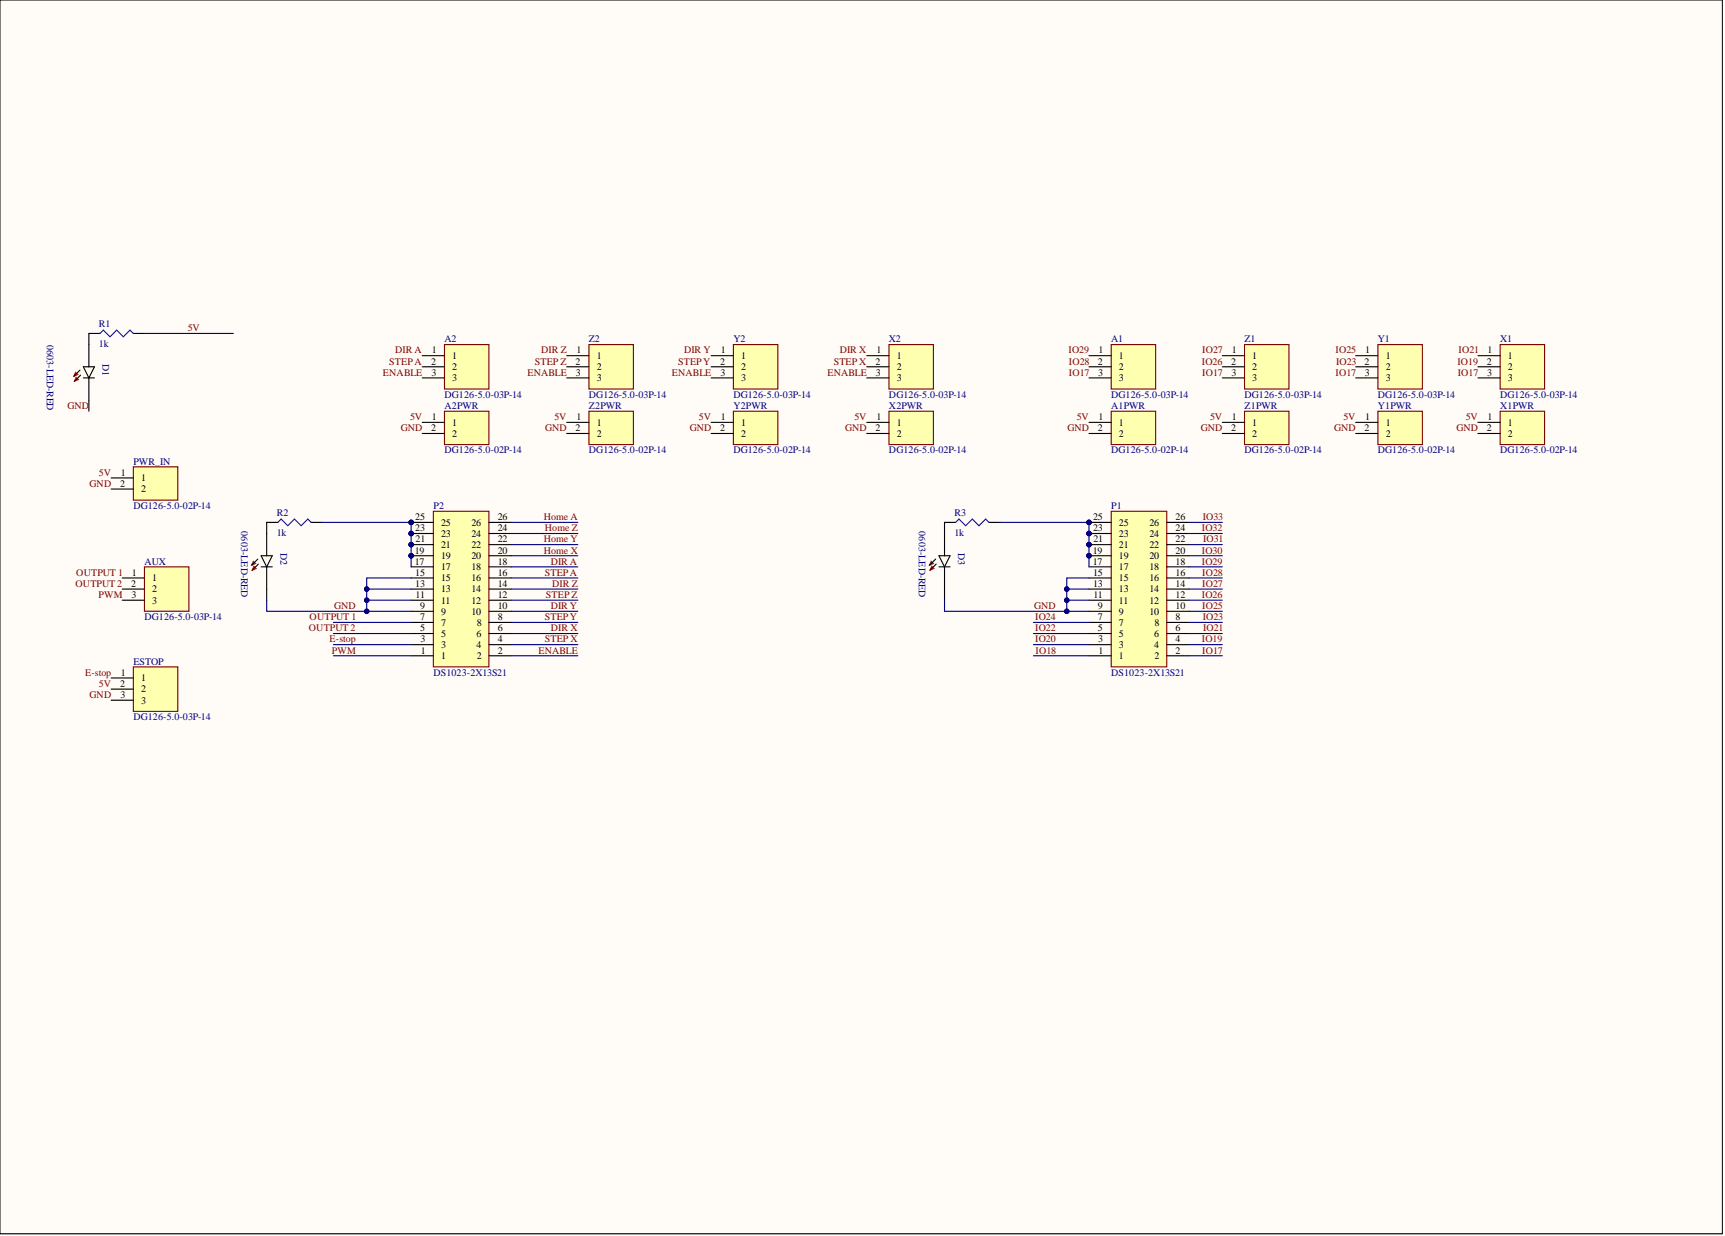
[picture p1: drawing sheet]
<svg xmlns="http://www.w3.org/2000/svg" width="393mm" height="282mm" viewBox="0 0 393 282" stroke-linecap="round" stroke-linejoin="round" font-family="sans-serif">
<path d="M0 0h392.7v281.3h-392.7z" fill-rule="evenodd" fill="#fffcf8"/>
<path d="M0 0h392.7v281.3h-392.7z" fill="none" stroke="#000" stroke-width=".23"/>
<path d="M0 0h392.7v281.3h-392.7z" fill-rule="evenodd" fill="#fffcf8"/>
<path d="M0 0h392.7v281.3h-392.7z" fill="none" stroke="#000" stroke-width=".23"/>
<circle cx="93.8" cy="126.7" r=".51" fill="#000080"/>
<circle cx="93.8" cy="126.7" r=".51" fill="none" stroke="#000080" stroke-width=".23"/>
<circle cx="93.8" cy="124.2" r=".51" fill="#000080"/>
<circle cx="93.8" cy="124.2" r=".51" fill="none" stroke="#000080" stroke-width=".23"/>
<circle cx="93.8" cy="121.7" r=".51" fill="#000080"/>
<circle cx="93.8" cy="121.7" r=".51" fill="none" stroke="#000080" stroke-width=".23"/>
<circle cx="93.8" cy="119.1" r=".51" fill="#000080"/>
<circle cx="93.8" cy="119.1" r=".51" fill="none" stroke="#000080" stroke-width=".23"/>
<path d="M98.8 116.6h12.7v35.5h-12.7z" fill-rule="evenodd" fill="#ffffb0"/>
<path d="M98.8 116.6h12.7v35.5h-12.7z" fill="none" stroke="#800000" stroke-width=".25"/>
<g fill="none" stroke="#000" stroke-width=".25">
<path d="M93.8 139.4h5M93.8 136.9h5M93.8 134.3h5M93.8 131.8h5M93.8 129.3h5M93.8 126.7h5M111.5 139.4h5.1M111.5 136.9h5.1M111.5 134.3h5.1M111.5 131.8h5.1M111.5 129.3h5.1M93.8 149.5h5"/>
<path d="M93.8 147h5M93.8 144.5h5M93.8 141.9h5M111.5 149.5h5.1M111.5 147h5.1M111.5 144.5h5.1M111.5 141.9h5.1"/>
</g>
<circle cx="93.8" cy="126.7" r=".51" fill="#000080"/>
<circle cx="93.8" cy="126.7" r=".51" fill="none" stroke="#000080" stroke-width=".23"/>
<path d="M93.8 124.2h5M111.5 126.7h5.1" fill="none" stroke="#000" stroke-width=".25"/>
<circle cx="93.8" cy="124.2" r=".51" fill="#000080"/>
<circle cx="93.8" cy="124.2" r=".51" fill="none" stroke="#000080" stroke-width=".23"/>
<path d="M93.8 121.7h5M111.5 124.2h5.1" fill="none" stroke="#000" stroke-width=".25"/>
<circle cx="93.8" cy="121.7" r=".51" fill="#000080"/>
<circle cx="93.8" cy="121.7" r=".51" fill="none" stroke="#000080" stroke-width=".23"/>
<path d="M93.8 119.1h5M111.5 121.7h5.1" fill="none" stroke="#000" stroke-width=".25"/>
<circle cx="93.8" cy="119.1" r=".51" fill="#000080"/>
<circle cx="93.8" cy="119.1" r=".51" fill="none" stroke="#000080" stroke-width=".23"/>
<path d="M111.5 119.1h5.1" fill="none" stroke="#000" stroke-width=".25"/>
<path d="M101.4 78.6h10.1v10.1h-10.1z" fill-rule="evenodd" fill="#ffffb0"/>
<path d="M101.4 78.6h10.1v10.1h-10.1z" fill="none" stroke="#800000" stroke-width=".25"/>
<path d="M96.3 81.1h5.1M96.3 83.6h5.1M96.3 86.2h5.1" fill="none" stroke="#000" stroke-width=".25"/>
<path d="M134.3 78.6h10.1v10.1h-10.1z" fill-rule="evenodd" fill="#ffffb0"/>
<path d="M134.3 78.6h10.1v10.1h-10.1z" fill="none" stroke="#800000" stroke-width=".25"/>
<path d="M129.2 81.1h5.1M129.2 83.6h5.1M129.2 86.2h5.1" fill="none" stroke="#000" stroke-width=".25"/>
<path d="M167.2 78.6h10.2v10.1h-10.2z" fill-rule="evenodd" fill="#ffffb0"/>
<path d="M167.2 78.6h10.2v10.1h-10.2z" fill="none" stroke="#800000" stroke-width=".25"/>
<path d="M162.2 81.1h5M162.2 83.6h5M162.2 86.2h5" fill="none" stroke="#000" stroke-width=".25"/>
<path d="M202.7 78.6h10.1v10.1h-10.1z" fill-rule="evenodd" fill="#ffffb0"/>
<path d="M202.7 78.6h10.1v10.1h-10.1z" fill="none" stroke="#800000" stroke-width=".25"/>
<path d="M197.6 81.1h5.1M197.6 83.6h5.1M197.6 86.2h5.1" fill="none" stroke="#000" stroke-width=".25"/>
<path d="M101.4 93.8h10.1v7.6h-10.1z" fill-rule="evenodd" fill="#ffffb0"/>
<path d="M101.4 93.8h10.1v7.6h-10.1z" fill="none" stroke="#800000" stroke-width=".25"/>
<path d="M96.3 96.3h5.1M96.3 98.9h5.1" fill="none" stroke="#000" stroke-width=".25"/>
<path d="M134.3 93.8h10.1v7.6h-10.1z" fill-rule="evenodd" fill="#ffffb0"/>
<path d="M134.3 93.8h10.1v7.6h-10.1z" fill="none" stroke="#800000" stroke-width=".25"/>
<path d="M129.2 96.3h5.1M129.2 98.9h5.1" fill="none" stroke="#000" stroke-width=".25"/>
<path d="M167.2 93.8h10.2v7.6h-10.2z" fill-rule="evenodd" fill="#ffffb0"/>
<path d="M167.2 93.8h10.2v7.6h-10.2z" fill="none" stroke="#800000" stroke-width=".25"/>
<path d="M162.2 96.3h5M162.2 98.9h5" fill="none" stroke="#000" stroke-width=".25"/>
<path d="M202.7 93.8h10.1v7.6h-10.1z" fill-rule="evenodd" fill="#ffffb0"/>
<path d="M202.7 93.8h10.1v7.6h-10.1z" fill="none" stroke="#800000" stroke-width=".25"/>
<path d="M197.6 96.3h5.1M197.6 98.9h5.1" fill="none" stroke="#000" stroke-width=".25"/>
<circle cx="248.3" cy="126.7" r=".51" fill="#000080"/>
<circle cx="248.3" cy="126.7" r=".51" fill="none" stroke="#000080" stroke-width=".23"/>
<circle cx="248.3" cy="124.2" r=".51" fill="#000080"/>
<circle cx="248.3" cy="124.2" r=".51" fill="none" stroke="#000080" stroke-width=".23"/>
<circle cx="248.3" cy="121.7" r=".51" fill="#000080"/>
<circle cx="248.3" cy="121.7" r=".51" fill="none" stroke="#000080" stroke-width=".23"/>
<circle cx="248.3" cy="119.1" r=".51" fill="#000080"/>
<circle cx="248.3" cy="119.1" r=".51" fill="none" stroke="#000080" stroke-width=".23"/>
<path d="M253.4 116.6h12.7v35.5h-12.7z" fill-rule="evenodd" fill="#ffffb0"/>
<path d="M253.4 116.6h12.7v35.5h-12.7z" fill="none" stroke="#800000" stroke-width=".25"/>
<g fill="none" stroke="#000" stroke-width=".25">
<path d="M248.3 139.4h5.1M248.3 136.9h5.1M248.3 134.3h5.1M248.3 131.8h5.1M248.3 129.3h5.1M248.3 126.7h5.1M266.1 139.4h5M266.1 136.9h5M266.1 134.3h5M266.1 131.8h5M266.1 129.3h5M248.3 149.5h5.1"/>
<path d="M248.3 147h5.1M248.3 144.5h5.1M248.3 141.9h5.1M266.1 149.5h5M266.1 147h5M266.1 144.5h5M266.1 141.9h5"/>
</g>
<circle cx="248.3" cy="126.7" r=".51" fill="#000080"/>
<circle cx="248.3" cy="126.7" r=".51" fill="none" stroke="#000080" stroke-width=".23"/>
<path d="M248.3 124.2h5.1M266.1 126.7h5" fill="none" stroke="#000" stroke-width=".25"/>
<circle cx="248.3" cy="124.2" r=".51" fill="#000080"/>
<circle cx="248.3" cy="124.2" r=".51" fill="none" stroke="#000080" stroke-width=".23"/>
<path d="M248.3 121.7h5.1M266.1 124.2h5" fill="none" stroke="#000" stroke-width=".25"/>
<circle cx="248.3" cy="121.7" r=".51" fill="#000080"/>
<circle cx="248.3" cy="121.7" r=".51" fill="none" stroke="#000080" stroke-width=".23"/>
<path d="M248.3 119.1h5.1M266.1 121.7h5" fill="none" stroke="#000" stroke-width=".25"/>
<circle cx="248.3" cy="119.1" r=".51" fill="#000080"/>
<circle cx="248.3" cy="119.1" r=".51" fill="none" stroke="#000080" stroke-width=".23"/>
<path d="M266.1 119.1h5" fill="none" stroke="#000" stroke-width=".25"/>
<path d="M253.4 93.8h10.1v7.6h-10.1z" fill-rule="evenodd" fill="#ffffb0"/>
<path d="M253.4 93.8h10.1v7.6h-10.1z" fill="none" stroke="#800000" stroke-width=".25"/>
<path d="M248.3 96.3h5.1M248.3 98.9h5.1" fill="none" stroke="#000" stroke-width=".25"/>
<path d="M253.4 78.6h10.1v10.1h-10.1z" fill-rule="evenodd" fill="#ffffb0"/>
<path d="M253.4 78.6h10.1v10.1h-10.1z" fill="none" stroke="#800000" stroke-width=".25"/>
<path d="M248.3 81.1h5.1M248.3 83.6h5.1M248.3 86.2h5.1" fill="none" stroke="#000" stroke-width=".25"/>
<path d="M283.8 93.8h10.1v7.6h-10.1z" fill-rule="evenodd" fill="#ffffb0"/>
<path d="M283.8 93.8h10.1v7.6h-10.1z" fill="none" stroke="#800000" stroke-width=".25"/>
<path d="M278.7 96.3h5.1M278.7 98.9h5.1" fill="none" stroke="#000" stroke-width=".25"/>
<path d="M283.8 78.6h10.1v10.1h-10.1z" fill-rule="evenodd" fill="#ffffb0"/>
<path d="M283.8 78.6h10.1v10.1h-10.1z" fill="none" stroke="#800000" stroke-width=".25"/>
<path d="M278.7 81.1h5.1M278.7 83.6h5.1M278.7 86.2h5.1" fill="none" stroke="#000" stroke-width=".25"/>
<path d="M314.2 93.8h10.1v7.6h-10.1z" fill-rule="evenodd" fill="#ffffb0"/>
<path d="M314.2 93.8h10.1v7.6h-10.1z" fill="none" stroke="#800000" stroke-width=".25"/>
<path d="M309.1 96.3h5.1M309.1 98.9h5.1" fill="none" stroke="#000" stroke-width=".25"/>
<path d="M314.2 78.6h10.1v10.1h-10.1z" fill-rule="evenodd" fill="#ffffb0"/>
<path d="M314.2 78.6h10.1v10.1h-10.1z" fill="none" stroke="#800000" stroke-width=".25"/>
<path d="M309.1 81.1h5.1M309.1 83.6h5.1M309.1 86.2h5.1" fill="none" stroke="#000" stroke-width=".25"/>
<path d="M342.1 93.8h10.1v7.6h-10.1z" fill-rule="evenodd" fill="#ffffb0"/>
<path d="M342.1 93.8h10.1v7.6h-10.1z" fill="none" stroke="#800000" stroke-width=".25"/>
<path d="M337 96.3h5.1M337 98.9h5.1" fill="none" stroke="#000" stroke-width=".25"/>
<path d="M342.1 78.6h10.1v10.1h-10.1z" fill-rule="evenodd" fill="#ffffb0"/>
<path d="M342.1 78.6h10.1v10.1h-10.1z" fill="none" stroke="#800000" stroke-width=".25"/>
<path d="M337 81.1h5.1M337 83.6h5.1M337 86.2h5.1" fill="none" stroke="#000" stroke-width=".25"/>
<path d="M30.4 106.5h10.1v7.6h-10.1z" fill-rule="evenodd" fill="#ffffb0"/>
<path d="M30.4 106.5h10.1v7.6h-10.1z" fill="none" stroke="#800000" stroke-width=".25"/>
<path d="M25.3 109h5.1M25.3 111.5h5.1" fill="none" stroke="#000" stroke-width=".25"/>
<path d="M30.4 152.1h10.1v10.1h-10.1z" fill-rule="evenodd" fill="#ffffb0"/>
<path d="M30.4 152.1h10.1v10.1h-10.1z" fill="none" stroke="#800000" stroke-width=".25"/>
<path d="M25.3 154.6h5.1M25.3 157.2h5.1M25.3 159.7h5.1" fill="none" stroke="#000" stroke-width=".25"/>
<path d="M32.9 129.3h10.2v10.1h-10.2z" fill-rule="evenodd" fill="#ffffb0"/>
<path d="M32.9 129.3h10.2v10.1h-10.2z" fill="none" stroke="#800000" stroke-width=".25"/>
<path d="M27.9 131.8h5M27.9 134.3h5M27.9 136.9h5M215.4 121.7v5M215.4 129.3v5" fill="none" stroke="#000" stroke-width=".25"/>
<path d="M212.5 129.1l.5 .6-.9 .3z" fill="#f00"/>
<path d="M212.5 129.1l.5 .6-.9 .3z" fill="none" stroke="#f00" stroke-width=".25"/>
<path d="M212.3 128l.5 .5-.8 .4z" fill="#f00"/>
<path d="M212.3 128l.5 .5-.8 .4z" fill="none" stroke="#f00" stroke-width=".25"/>
<path d="M215.4 119.1v2.6M213.3 127.5l-1.3 1.4M213.5 128.6l-1.4 1.4M214.1 126.7h2.5l-1.2 2.6zM214.1 129.3h2.5M215.4 134.3v2.6" fill="none" stroke="#000" stroke-width=".25"/>
<g fill="none" stroke="#000080" stroke-width=".25">
<path d="M116.6 119.1h15.2M83.6 136.9h10.2M116.6 139.4h15.2M116.6 136.9h15.2M116.6 134.3h15.2M116.6 131.8h15.2M116.6 129.3h15.2M116.6 126.7h15.2M116.6 124.2h15.2M116.6 121.7h15.2M76 149.5h17.8M76 147h17.8"/>
<path d="M76 144.5h17.8M76 141.9h17.8M116.6 149.5h15.2M116.6 147h15.2M116.6 144.5h15.2M116.6 141.9h15.2"/>
</g>
<circle cx="83.6" cy="136.9" r=".51" fill="#000080"/>
<circle cx="83.6" cy="136.9" r=".51" fill="none" stroke="#000080" stroke-width=".23"/>
<path d="M83.6 134.3h10.2" fill="none" stroke="#000080" stroke-width=".25"/>
<circle cx="83.6" cy="134.3" r=".51" fill="#000080"/>
<circle cx="83.6" cy="134.3" r=".51" fill="none" stroke="#000080" stroke-width=".23"/>
<path d="M93.8 131.8h-10.2v7.6h10.2" fill="none" stroke="#000080" stroke-width=".25"/>
<circle cx="83.6" cy="134.3" r=".51" fill="#000080"/>
<circle cx="83.6" cy="134.3" r=".51" fill="none" stroke="#000080" stroke-width=".23"/>
<circle cx="83.6" cy="136.9" r=".51" fill="#000080"/>
<circle cx="83.6" cy="136.9" r=".51" fill="none" stroke="#000080" stroke-width=".23"/>
<circle cx="83.6" cy="139.4" r=".51" fill="#000080"/>
<circle cx="83.6" cy="139.4" r=".51" fill="none" stroke="#000080" stroke-width=".23"/>
<g fill="none" stroke="#000080" stroke-width=".25">
<path d="M271.1 119.1h7.6M248.3 131.8h-5.1v7.6h5.1M271.1 139.4h7.6M271.1 136.9h7.6M271.1 134.3h7.6M271.1 131.8h7.6M271.1 129.3h7.6M271.1 126.7h7.6M271.1 124.2h7.6M271.1 121.7h7.6M235.6 147h12.7M235.6 144.5h12.7"/>
<path d="M235.6 141.9h12.7M271.1 147h7.6M271.1 144.5h7.6M271.1 141.9h7.6M271.1 149.5h7.6"/>
</g>
<circle cx="243.3" cy="134.3" r=".51" fill="#000080"/>
<circle cx="243.3" cy="134.3" r=".51" fill="none" stroke="#000080" stroke-width=".23"/>
<circle cx="243.3" cy="136.9" r=".51" fill="#000080"/>
<circle cx="243.3" cy="136.9" r=".51" fill="none" stroke="#000080" stroke-width=".23"/>
<circle cx="243.3" cy="139.4" r=".51" fill="#000080"/>
<circle cx="243.3" cy="139.4" r=".51" fill="none" stroke="#000080" stroke-width=".23"/>
<path d="M243.2 136.9h5.1" fill="none" stroke="#000080" stroke-width=".25"/>
<circle cx="243.3" cy="136.9" r=".51" fill="#000080"/>
<circle cx="243.3" cy="136.9" r=".51" fill="none" stroke="#000080" stroke-width=".23"/>
<path d="M243.2 134.3h5.1" fill="none" stroke="#000080" stroke-width=".25"/>
<circle cx="243.3" cy="134.3" r=".51" fill="#000080"/>
<circle cx="243.3" cy="134.3" r=".51" fill="none" stroke="#000080" stroke-width=".23"/>
<path d="M215.4 136.9v2.5h27.8M235.6 149.5h12.7" fill="none" stroke="#000080" stroke-width=".25"/>
<circle cx="243.3" cy="139.4" r=".51" fill="#000080"/>
<circle cx="243.3" cy="139.4" r=".51" fill="none" stroke="#000080" stroke-width=".23"/>
<path d="M215.4 119.1h2.5M225.5 119.1h2.5" fill="none" stroke="#000" stroke-width=".25"/>
<path d="M217.9 119.1l.8-.7 1.5 1.5 1.5-1.5 1.5 1.5 1.6-1.5 .7 .7" fill="none" stroke="#00f" stroke-width=".25"/>
<path d="M228 119.1h20.3v10.2" fill="none" stroke="#000080" stroke-width=".25"/>
<circle cx="248.3" cy="126.7" r=".51" fill="#000080"/>
<circle cx="248.3" cy="126.7" r=".51" fill="none" stroke="#000080" stroke-width=".23"/>
<circle cx="248.3" cy="124.2" r=".51" fill="#000080"/>
<circle cx="248.3" cy="124.2" r=".51" fill="none" stroke="#000080" stroke-width=".23"/>
<circle cx="248.3" cy="121.7" r=".51" fill="#000080"/>
<circle cx="248.3" cy="121.7" r=".51" fill="none" stroke="#000080" stroke-width=".23"/>
<circle cx="248.3" cy="119.1" r=".51" fill="#000080"/>
<circle cx="248.3" cy="119.1" r=".51" fill="none" stroke="#000080" stroke-width=".23"/>
<path d="M60.8 121.7v5M60.8 129.3v5" fill="none" stroke="#000" stroke-width=".25"/>
<path d="M57.9 129.1l.5 .6-.9 .3z" fill="#f00"/>
<path d="M57.9 129.1l.5 .6-.9 .3z" fill="none" stroke="#f00" stroke-width=".25"/>
<path d="M57.8 128l.5 .5-.9 .4z" fill="#f00"/>
<path d="M57.8 128l.5 .5-.9 .4z" fill="none" stroke="#f00" stroke-width=".25"/>
<path d="M63.3 119.1h-2.5v2.6M70.9 119.1h2.6M58.8 127.5l-1.4 1.4M58.9 128.6l-1.4 1.4M59.5 126.7h2.6l-1.3 2.6zM59.5 129.3h2.6M60.8 134.3v2.6" fill="none" stroke="#000" stroke-width=".25"/>
<path d="M63.3 119.1l.8-.7 1.5 1.5 1.5-1.5 1.6 1.5 1.5-1.5 .7 .7" fill="none" stroke="#00f" stroke-width=".25"/>
<path d="M73.5 119.1h20.3v10.2" fill="none" stroke="#000080" stroke-width=".25"/>
<circle cx="93.8" cy="126.7" r=".51" fill="#000080"/>
<circle cx="93.8" cy="126.7" r=".51" fill="none" stroke="#000080" stroke-width=".23"/>
<circle cx="93.8" cy="124.2" r=".51" fill="#000080"/>
<circle cx="93.8" cy="124.2" r=".51" fill="none" stroke="#000080" stroke-width=".23"/>
<circle cx="93.8" cy="121.7" r=".51" fill="#000080"/>
<circle cx="93.8" cy="121.7" r=".51" fill="none" stroke="#000080" stroke-width=".23"/>
<circle cx="93.8" cy="119.1" r=".51" fill="#000080"/>
<circle cx="93.8" cy="119.1" r=".51" fill="none" stroke="#000080" stroke-width=".23"/>
<path d="M60.8 136.9v2.5h22.8" fill="none" stroke="#000080" stroke-width=".25"/>
<circle cx="83.6" cy="139.4" r=".51" fill="#000080"/>
<circle cx="83.6" cy="139.4" r=".51" fill="none" stroke="#000080" stroke-width=".23"/>
<path d="M20.3 78.6v5M20.3 86.2v5.1" fill="none" stroke="#000" stroke-width=".25"/>
<path d="M17.4 86.1l.5 .5-.9 .3z" fill="#f00"/>
<path d="M17.4 86.1l.5 .5-.9 .3z" fill="none" stroke="#f00" stroke-width=".25"/>
<path d="M17.2 84.9l.5 .5-.8 .4z" fill="#f00"/>
<path d="M17.2 84.9l.5 .5-.8 .4z" fill="none" stroke="#f00" stroke-width=".25"/>
<path d="M22.8 76h-2.5v2.6M30.4 76h2.5M18.2 84.4l-1.3 1.4M18.4 85.5l-1.4 1.4M19 83.6h2.5l-1.2 2.6zM19 86.2h2.5M20.3 91.3v2.5" fill="none" stroke="#000" stroke-width=".25"/>
<path d="M22.8 76l.8-.7 1.5 1.5 1.5-1.5 1.5 1.5 1.5-1.5 .8 .7" fill="none" stroke="#00f" stroke-width=".25"/>
<path d="M32.9 76h20.3" fill="none" stroke="#000080" stroke-width=".25"/>
<g font-size="2.3" fill="#000080">
<text x="22.6" y="74.5">R1</text>
<text x="10.6" y="78.6" transform="rotate(90 10.6 78.6)">0603-LED-RED</text>
<text x="22.6" y="79.1">1k</text>
<text x="23.4" y="83.1" transform="rotate(90 23.4 83.1)">D1</text>
<text x="101.4" y="78.1">A2</text>
<text x="134.3" y="78.1">Z2</text>
<text x="167.2" y="78.1">Y2</text>
<text x="202.7" y="78.1">X2</text>
<text x="253.4" y="78.1">A1</text>
<text x="283.8" y="78.1">Z1</text>
<text x="314.2" y="78.1">Y1</text>
<text x="342.1" y="78.1">X1</text>
<text x="101.4" y="90.7">DG126-5.0-03P-14</text>
<text x="101.4" y="93.3">A2PWR</text>
<text x="134.3" y="90.7">DG126-5.0-03P-14</text>
<text x="134.3" y="93.3">Z2PWR</text>
<text x="167.2" y="90.7">DG126-5.0-03P-14</text>
<text x="167.2" y="93.3">Y2PWR</text>
<text x="202.7" y="90.7">DG126-5.0-03P-14</text>
<text x="202.7" y="93.3">X2PWR</text>
<text x="253.4" y="93.3">A1PWR</text>
<text x="253.4" y="90.7">DG126-5.0-03P-14</text>
<text x="283.8" y="93.3">Z1PWR</text>
<text x="283.8" y="90.7">DG126-5.0-03P-14</text>
<text x="314.2" y="93.3">Y1PWR</text>
<text x="314.2" y="90.7">DG126-5.0-03P-14</text>
<text x="342.1" y="93.3">X1PWR</text>
<text x="342.1" y="90.7">DG126-5.0-03P-14</text>
<text x="30.4" y="106">PWR_IN</text>
<text x="101.4" y="103.4">DG126-5.0-02P-14</text>
<text x="134.3" y="103.4">DG126-5.0-02P-14</text>
<text x="167.2" y="103.4">DG126-5.0-02P-14</text>
<text x="202.7" y="103.4">DG126-5.0-02P-14</text>
<text x="253.4" y="103.4">DG126-5.0-02P-14</text>
<text x="283.8" y="103.4">DG126-5.0-02P-14</text>
<text x="314.2" y="103.4">DG126-5.0-02P-14</text>
<text x="342.1" y="103.4">DG126-5.0-02P-14</text>
<text x="30.4" y="116.1">DG126-5.0-02P-14</text>
<text x="63.1" y="117.6">R2</text>
<text x="98.8" y="116.1">P2</text>
<text x="217.7" y="117.6">R3</text>
<text x="253.4" y="116.1">P1</text>
<text x="55" y="121.2" transform="rotate(90 55 121.2)">0603-LED-RED</text>
<text x="63.1" y="122.2">1k</text>
<text x="209.5" y="121.2" transform="rotate(90 209.5 121.2)">0603-LED-RED</text>
<text x="217.7" y="122.2">1k</text>
<text x="32.9" y="128.8">AUX</text>
<text x="63.9" y="126.1" transform="rotate(90 63.9 126.1)">D2</text>
<text x="218.5" y="126.1" transform="rotate(90 218.5 126.1)">D3</text>
<text x="32.9" y="141.4">DG126-5.0-03P-14</text>
<text x="30.4" y="151.6">ESTOP</text>
<text x="98.8" y="154.1">DS1023-2X13S21</text>
<text x="253.4" y="154.1">DS1023-2X13S21</text>
<text x="30.4" y="164.2">DG126-5.0-03P-14</text>
</g>
<g font-size="2.3" fill="#800000">
<text x="42.8" y="75.5">5V</text>
<text x="88.8" y="83.1">STEPA</text>
<text x="90.1" y="80.6">DIR A</text>
<text x="122" y="83.1">STEP Z</text>
<text x="123.4" y="80.6">DIR Z</text>
<text x="154.6" y="83.1">STEPY</text>
<text x="156" y="80.6">DIR Y</text>
<text x="190.1" y="83.1">STEP X</text>
<text x="191.5" y="80.6">DIR X</text>
<text x="243.7" y="80.6">IO29</text>
<text x="243.8" y="83.1">IO28</text>
<text x="274.1" y="83.1">IO26</text>
<text x="274.2" y="80.6">IO27</text>
<text x="304.6" y="80.6">IO25</text>
<text x="304.7" y="83.1">IO23</text>
<text x="332.4" y="83.1">IO19</text>
<text x="332.6" y="80.6">IO21</text>
<text x="87.3" y="85.7">ENABLE</text>
<text x="120.3" y="85.7">ENABLE</text>
<text x="153.2" y="85.7">ENABLE</text>
<text x="188.7" y="85.7">ENABLE</text>
<text x="243.8" y="85.7">IO17</text>
<text x="274.2" y="85.7">IO17</text>
<text x="304.6" y="85.7">IO17</text>
<text x="332.4" y="85.7">IO17</text>
<text x="15.4" y="93.3">GND</text>
<text x="93.5" y="95.8">5V</text>
<text x="126.4" y="95.8">5V</text>
<text x="159.4" y="95.8">5V</text>
<text x="194.9" y="95.8">5V</text>
<text x="245.5" y="95.8">5V</text>
<text x="275.9" y="95.8">5V</text>
<text x="306.3" y="95.8">5V</text>
<text x="334.2" y="95.8">5V</text>
<text x="91.4" y="98.3">GND</text>
<text x="124.3" y="98.3">GND</text>
<text x="157.3" y="98.3">GND</text>
<text x="192.7" y="98.3">GND</text>
<text x="243.4" y="98.3">GND</text>
<text x="273.8" y="98.3">GND</text>
<text x="304.2" y="98.3">GND</text>
<text x="332.1" y="98.3">GND</text>
<text x="20.4" y="111">GND</text>
<text x="22.6" y="108.5">5V</text>
<text x="124" y="118.6">Home A</text>
<text x="274.2" y="118.6">IO33</text>
<text x="124" y="123.7">Home Y</text>
<text x="124.2" y="121.2">Home Z</text>
<text x="274.1" y="121.2">IO32</text>
<text x="274.3" y="123.7">IO31</text>
<text x="17.4" y="131.3">OUTPUT 1</text>
<text x="124" y="126.2">Home X</text>
<text x="124.2" y="131.3">STEPA</text>
<text x="125.6" y="128.8">DIR A</text>
<text x="274.1" y="126.2">IO30</text>
<text x="274.1" y="128.8">IO29</text>
<text x="274.2" y="131.3">IO28</text>
<text x="17.2" y="133.8">OUTPUT 2</text>
<text x="22.5" y="136.4">PWM</text>
<text x="124.5" y="136.4">STEP Z</text>
<text x="125.9" y="133.8">DIR Z</text>
<text x="274.1" y="136.4">IO26</text>
<text x="274.2" y="133.8">IO27</text>
<text x="70.4" y="144">OUTPUT 2</text>
<text x="70.6" y="141.4">OUTPUT 1</text>
<text x="76.2" y="138.9">GND</text>
<text x="124.2" y="141.4">STEPY</text>
<text x="125.6" y="138.9">DIR Y</text>
<text x="125.6" y="144">DIR X</text>
<text x="235.8" y="138.9">GND</text>
<text x="236.1" y="141.4">IO24</text>
<text x="236.1" y="144">IO22</text>
<text x="274.2" y="138.9">IO25</text>
<text x="274.2" y="141.4">IO23</text>
<text x="274.3" y="144">IO21</text>
<text x="75.2" y="146.5">E-stop</text>
<text x="75.7" y="149">PWM</text>
<text x="122.8" y="149">ENABLE</text>
<text x="124.2" y="146.5">STEP X</text>
<text x="236.1" y="146.5">IO20</text>
<text x="236.2" y="149">IO18</text>
<text x="274.1" y="146.5">IO19</text>
<text x="274.2" y="149">IO17</text>
<text x="19.4" y="154.1">E-stop</text>
<text x="20.4" y="159.2">GND</text>
<text x="22.6" y="156.6">5V</text>
</g>
<g font-size="2.3">
<text x="98.3" y="83.1">2</text>
<text x="98.5" y="80.6">1</text>
<text x="103.1" y="81.9">1</text>
<text x="131.3" y="83.1">2</text>
<text x="131.4" y="80.6">1</text>
<text x="136.1" y="81.9">1</text>
<text x="164.2" y="83.1">2</text>
<text x="164.4" y="80.6">1</text>
<text x="169" y="81.9">1</text>
<text x="199.7" y="83.1">2</text>
<text x="199.8" y="80.6">1</text>
<text x="204.5" y="81.9">1</text>
<text x="250.3" y="83.1">2</text>
<text x="250.5" y="80.6">1</text>
<text x="255.2" y="81.9">1</text>
<text x="280.8" y="83.1">2</text>
<text x="280.9" y="80.6">1</text>
<text x="285.6" y="81.9">1</text>
<text x="311.2" y="83.1">2</text>
<text x="311.3" y="80.6">1</text>
<text x="316" y="81.9">1</text>
<text x="339" y="83.1">2</text>
<text x="339.2" y="80.6">1</text>
<text x="343.8" y="81.9">1</text>
<text x="98.4" y="85.7">3</text>
<text x="103.1" y="84.4">2</text>
<text x="103.1" y="86.9">3</text>
<text x="131.3" y="85.7">3</text>
<text x="136.1" y="84.4">2</text>
<text x="136.1" y="86.9">3</text>
<text x="164.3" y="85.7">3</text>
<text x="169" y="84.4">2</text>
<text x="169" y="86.9">3</text>
<text x="199.8" y="85.7">3</text>
<text x="204.5" y="84.4">2</text>
<text x="204.5" y="86.9">3</text>
<text x="250.4" y="85.7">3</text>
<text x="255.2" y="84.4">2</text>
<text x="255.2" y="86.9">3</text>
<text x="280.8" y="85.7">3</text>
<text x="285.6" y="84.4">2</text>
<text x="285.6" y="86.9">3</text>
<text x="311.2" y="85.7">3</text>
<text x="316" y="84.4">2</text>
<text x="316" y="86.9">3</text>
<text x="339.1" y="85.7">3</text>
<text x="343.8" y="84.4">2</text>
<text x="343.8" y="86.9">3</text>
<text x="98.5" y="95.8">1</text>
<text x="131.4" y="95.8">1</text>
<text x="164.4" y="95.8">1</text>
<text x="199.8" y="95.8">1</text>
<text x="250.5" y="95.8">1</text>
<text x="280.9" y="95.8">1</text>
<text x="311.3" y="95.8">1</text>
<text x="339.2" y="95.8">1</text>
<text x="98.3" y="98.3">2</text>
<text x="103.1" y="97.1">1</text>
<text x="103.1" y="99.6">2</text>
<text x="131.3" y="98.3">2</text>
<text x="136.1" y="97.1">1</text>
<text x="136.1" y="99.6">2</text>
<text x="164.2" y="98.3">2</text>
<text x="169" y="97.1">1</text>
<text x="169" y="99.6">2</text>
<text x="199.7" y="98.3">2</text>
<text x="204.5" y="97.1">1</text>
<text x="204.5" y="99.6">2</text>
<text x="250.3" y="98.3">2</text>
<text x="255.2" y="97.1">1</text>
<text x="255.2" y="99.6">2</text>
<text x="280.8" y="98.3">2</text>
<text x="285.6" y="97.1">1</text>
<text x="285.6" y="99.6">2</text>
<text x="311.2" y="98.3">2</text>
<text x="316" y="97.1">1</text>
<text x="316" y="99.6">2</text>
<text x="339" y="98.3">2</text>
<text x="343.8" y="97.1">1</text>
<text x="343.8" y="99.6">2</text>
<text x="27.4" y="111">2</text>
<text x="27.5" y="108.5">1</text>
<text x="32.2" y="109.8">1</text>
<text x="32.2" y="112.3">2</text>
<text x="94.7" y="118.6">25</text>
<text x="100.6" y="119.9">25</text>
<text x="107.5" y="119.9">26</text>
<text x="113.5" y="118.6">26</text>
<text x="249.2" y="118.6">25</text>
<text x="255.2" y="119.9">25</text>
<text x="262.1" y="119.9">26</text>
<text x="268.1" y="118.6">26</text>
<text x="94.7" y="121.2">23</text>
<text x="94.8" y="123.7">21</text>
<text x="100.6" y="125">21</text>
<text x="100.6" y="122.4">23</text>
<text x="107.5" y="125">22</text>
<text x="107.5" y="122.4">24</text>
<text x="113.5" y="123.7">22</text>
<text x="113.5" y="121.2">24</text>
<text x="249.2" y="121.2">23</text>
<text x="249.3" y="123.7">21</text>
<text x="255.2" y="125">21</text>
<text x="255.2" y="122.4">23</text>
<text x="262.1" y="125">22</text>
<text x="262.1" y="122.4">24</text>
<text x="268.1" y="123.7">22</text>
<text x="268.1" y="121.2">24</text>
<text x="30.1" y="131.3">1</text>
<text x="94.6" y="128.8">17</text>
<text x="94.6" y="126.2">19</text>
<text x="94.7" y="131.3">15</text>
<text x="100.6" y="130">17</text>
<text x="100.6" y="127.5">19</text>
<text x="107.5" y="130">18</text>
<text x="107.5" y="127.5">20</text>
<text x="113.5" y="131.3">16</text>
<text x="113.5" y="128.8">18</text>
<text x="113.5" y="126.2">20</text>
<text x="249.2" y="128.8">17</text>
<text x="249.2" y="126.2">19</text>
<text x="249.2" y="131.3">15</text>
<text x="255.2" y="130">17</text>
<text x="255.2" y="127.5">19</text>
<text x="262.1" y="130">18</text>
<text x="262.1" y="127.5">20</text>
<text x="268.1" y="131.3">16</text>
<text x="268.1" y="128.8">18</text>
<text x="268.1" y="126.2">20</text>
<text x="29.9" y="133.8">2</text>
<text x="30" y="136.4">3</text>
<text x="34.7" y="132.6">1</text>
<text x="34.7" y="135.1">2</text>
<text x="34.7" y="137.6">3</text>
<text x="94.7" y="133.8">13</text>
<text x="94.8" y="136.4">11</text>
<text x="100.6" y="137.6">11</text>
<text x="100.6" y="135.1">13</text>
<text x="100.6" y="132.6">15</text>
<text x="107.5" y="137.6">12</text>
<text x="107.5" y="135.1">14</text>
<text x="107.5" y="132.6">16</text>
<text x="113.5" y="136.4">12</text>
<text x="113.5" y="133.8">14</text>
<text x="249.2" y="133.8">13</text>
<text x="249.3" y="136.4">11</text>
<text x="255.2" y="137.6">11</text>
<text x="255.2" y="135.1">13</text>
<text x="255.2" y="132.6">15</text>
<text x="262.1" y="137.6">12</text>
<text x="262.1" y="135.1">14</text>
<text x="262.1" y="132.6">16</text>
<text x="268.1" y="136.4">12</text>
<text x="268.1" y="133.8">14</text>
<text x="95.8" y="144">5</text>
<text x="95.8" y="141.4">7</text>
<text x="95.8" y="138.9">9</text>
<text x="100.6" y="142.7">7</text>
<text x="100.6" y="140.2">9</text>
<text x="107.5" y="140.2">10</text>
<text x="108.7" y="142.7">8</text>
<text x="113.5" y="144">6</text>
<text x="113.5" y="141.4">8</text>
<text x="113.5" y="138.9">10</text>
<text x="250.3" y="144">5</text>
<text x="250.3" y="141.4">7</text>
<text x="250.3" y="138.9">9</text>
<text x="255.2" y="142.7">7</text>
<text x="255.2" y="140.2">9</text>
<text x="262.1" y="140.2">10</text>
<text x="263.3" y="142.7">8</text>
<text x="268.1" y="144">6</text>
<text x="268.1" y="141.4">8</text>
<text x="268.1" y="138.9">10</text>
<text x="95.9" y="146.5">3</text>
<text x="95.9" y="149">1</text>
<text x="100.6" y="147.8">3</text>
<text x="100.6" y="145.2">5</text>
<text x="108.6" y="147.8">4</text>
<text x="108.6" y="145.2">6</text>
<text x="113.5" y="149">2</text>
<text x="113.5" y="146.5">4</text>
<text x="250.4" y="146.5">3</text>
<text x="250.5" y="149">1</text>
<text x="255.2" y="147.8">3</text>
<text x="255.2" y="145.2">5</text>
<text x="263.2" y="147.8">4</text>
<text x="263.2" y="145.2">6</text>
<text x="268.1" y="149">2</text>
<text x="268.1" y="146.5">4</text>
<text x="27.5" y="154.1">1</text>
<text x="32.2" y="155.4">1</text>
<text x="100.6" y="150.3">1</text>
<text x="108.7" y="150.3">2</text>
<text x="255.2" y="150.3">1</text>
<text x="263.3" y="150.3">2</text>
<text x="27.4" y="156.6">2</text>
<text x="27.4" y="159.2">3</text>
<text x="32.2" y="157.9">2</text>
<text x="32.2" y="160.4">3</text>
</g>
</svg>
